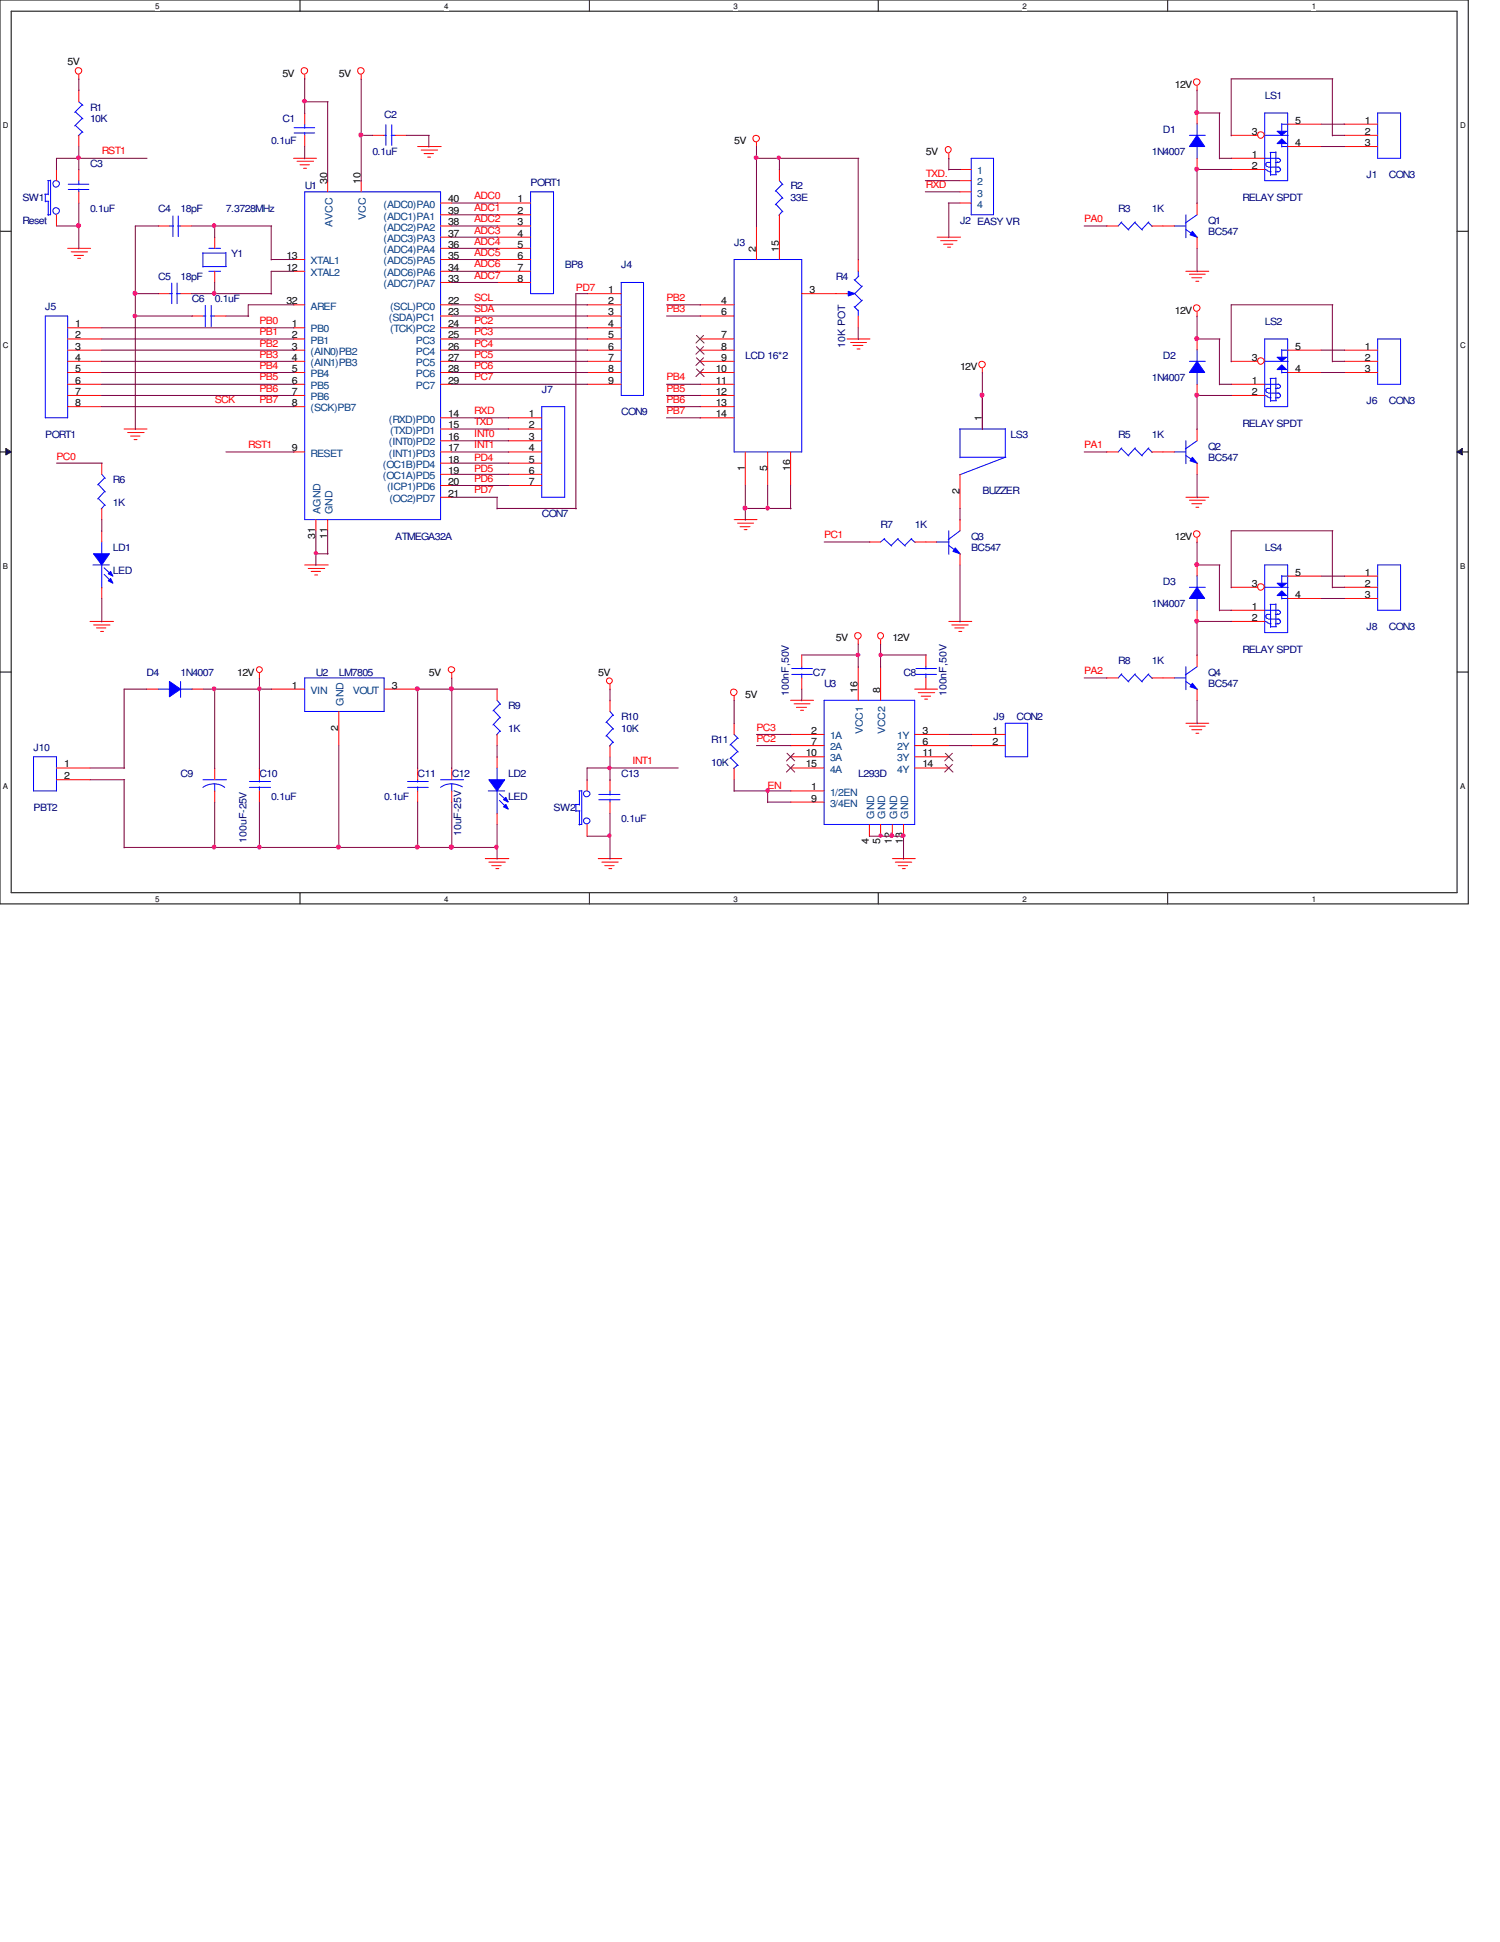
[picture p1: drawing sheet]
<svg xmlns="http://www.w3.org/2000/svg" width="216mm" height="279mm" viewBox="0 0 216 279" stroke-linecap="round" stroke-linejoin="round" font-family="sans-serif">
<path d="M0 0h211.3v130h-211.3zM1.6 1.6h208.1v126.8h-208.1z" fill="none" stroke="#000" stroke-width=".14"/>
<g fill="#fff">
<path d="M22.4 .3h.5v1.2h-.5z"/>
<path d="M22.4 128.7h.5v1.3h-.5z"/>
</g>
<path d="M43.2 0v1.6M43.2 128.4v1.6" fill="none" stroke="#000" stroke-width=".14"/>
<g fill="#fff">
<path d="M63.9 .3h.6v1.2h-.6z"/>
<path d="M63.9 128.7h.6v1.3h-.6z"/>
</g>
<path d="M84.8 0v1.6M84.8 128.4v1.6" fill="none" stroke="#000" stroke-width=".14"/>
<g fill="#fff">
<path d="M105.6 .3h.6v1.2h-.6z"/>
<path d="M105.6 128.7h.6v1.3h-.6z"/>
</g>
<path d="M126.4 0v1.6M126.4 128.4v1.6" fill="none" stroke="#000" stroke-width=".14"/>
<g fill="#fff">
<path d="M147.2 .3h.5v1.2h-.5z"/>
<path d="M147.2 128.7h.5v1.3h-.5z"/>
</g>
<path d="M168.1 0v1.6M168.1 128.4v1.6" fill="none" stroke="#000" stroke-width=".14"/>
<g fill="#fff">
<path d="M188.8 .3h.6v1.2h-.6z"/>
<path d="M188.8 128.7h.6v1.3h-.6z"/>
<path d="M.4 17.4h.8v1.3h-.8z"/>
<path d="M210.1 17.4h.8v1.3h-.8z"/>
<path d="M.4 49.1h.8v1.3h-.8z"/>
<path d="M210.1 49.1h.8v1.3h-.8z"/>
</g>
<path d="M0 33.3h1.6M209.7 33.3h1.6" fill="none" stroke="#000" stroke-width=".14"/>
<g fill="#fff">
<path d="M.4 80.9h.7v1.2h-.7z"/>
<path d="M210.1 80.9h.7v1.2h-.7z"/>
</g>
<path d="M0 65h1.6M.8 64.5l.8 .5-.8 .4zM209.7 65l.8-.5v.9zM209.7 65h1.6" fill="none" stroke="#000" stroke-width=".14"/>
<path d="M.8 64.5l.8 .5-.8 .4zM209.7 65l.8-.5v.9z" fill="#000"/>
<g fill="#fff">
<path d="M.4 112.5h.6v1.3h-.6z"/>
<path d="M210.1 112.5h.6v1.3h-.6z"/>
</g>
<path d="M0 96.7h1.6M209.7 96.7h1.6" fill="none" stroke="#000" stroke-width=".14"/>
<g fill="none" stroke="#f00" stroke-width=".14">
<path d="M11.3 10.8v.6M43.9 10.8v.6M52 10.8v.6M172.3 12.4v.6M9.7 35.7h3.3M10.2 36.2h2.4M10.7 36.7h1.3M11.2 37.2h.4M42.2 22.8h3.4M42.2 39h1.7M42.2 37.3h1.7M42.8 23.2h2.3"/>
<path d="M43.2 23.7h1.3M43.7 24.2h.4M47.2 26v1.6M52 26v1.6M60.1 21.1h3.4M60.6 21.6h2.4M61 22.1h1.4M61.6 22.6h.4M63.4 35.7h1.6M63.4 39h1.6M63.4 34.1h1.6M63.4 37.3h1.6"/>
<path d="M63.4 29.2h1.6M63.4 30.9h1.6M63.4 32.5h1.6M108.9 20.5v.7M134.9 34.1h3.4M135.4 34.6h2.4M135.8 35.1h1.4M136.4 35.6h.4M136.6 22.1v.8M138.2 29.2h1.6M138.2 24.4h1.6M138.2 26h1.6"/>
<path d="M138.2 27.6h1.6M170.7 39h3.3M171.2 39.5h2.3M171.5 40h1.5M42.2 48.8h1.7M42.2 43.9h1.7M42.2 47.2h1.7M42.2 50.4h1.7M42.2 52h1.7M42.2 53.6h1.7M42.2 55.3h1.7M42.2 56.9h1.7"/>
<path d="M42.2 58.5h1.7M63.4 48.8h1.6M63.4 43.9h1.6M63.4 45.5h1.6M63.4 47.2h1.6M63.4 50.4h1.6M63.4 52h1.6M63.4 53.6h1.6M63.4 55.3h1.6M63.4 40.6h1.6M121.9 48.8h3.3M122.4 49.3h2.3"/>
<path d="M122.8 49.7h1.4M123.4 50.2h.4M141.4 53v.7M172.1 40.5h.5M172.3 44.9v.7M14.6 66.6v1.6M14.6 73.2v1.6M17.9 61.7h3.3M18.4 62.2h2.3M18.8 62.7h1.4M19.3 63.2h.4M42.2 65h1.7"/>
<path d="M45.5 74.8v1.6M47.2 74.8v1.6M63.4 61.7h1.6M63.4 71.5h1.6M63.4 65h1.6M63.4 60.1h1.6M63.4 63.4h1.6M63.4 66.6h1.6M63.4 68.2h1.6M63.4 69.9h1.6M105.7 74.8h3.3M106.2 75.3h2.3"/>
<path d="M106.5 75.8h1.4M107.1 76.2h.4M125.1 78h1.6M131.7 78h1.6M170.7 71.5h3.3M171.2 72h2.3M171.5 72.5h1.5M172.1 73h.5M172.3 77.4v.7M13 89.4h3.3M13.5 89.9h2.3M13.9 90.3h1.3"/>
<path d="M14.5 90.8h.4M37.3 96.9v.7M43.9 81.3h3.3M44.4 81.8h2.3M44.8 82.2h1.3M45.3 82.7h.4M65 96.9v.7M87.8 98.5v.7M123.5 92v.7M123.5 95.9v4.9M126.7 92v.7M126.7 95.9v4.9"/>
<path d="M131.7 99.1h3.3M132.2 99.7h2.3M136.6 89.4h3.3M137 89.9h2.4M137.4 90.3h1.4M138 90.8h.4M193.5 82.9h4.8M193.5 84.5h4.8M193.5 86.1h4.8M30.9 110.5v1.7M30.9 113.8v1.6M87.8 112.2v1.6"/>
<path d="M87.8 115.4v1.6M105.7 100.2v.6M113.8 100.8h3.3M113.8 105.7h4.8M113.8 107.3h4.8M113.8 108.9h4.8M113.8 110.5h4.8M113.8 113.8h4.8M113.8 115.4h4.8M114.3 101.3h2.3M114.6 101.8h1.5M115.2 102.2h.5"/>
<path d="M125.1 118.6v1.7M126.7 118.6v1.7M128.4 118.6v1.7M130 118.6v1.7M131.7 105.7h4.9M131.7 107.3h4.9M131.7 108.9h4.9M131.7 110.5h4.9M132.6 100.2h1.3M133.1 100.6h.4M170.7 104.1h3.3M171.2 104.5h2.3"/>
<path d="M171.5 105h1.5M172.1 105.5h.5M69.8 123.5h3.4M70.4 124h2.3M70.8 124.5h1.3M71.4 125h.4M86.1 123.5h3.4M86.6 124h2.4M87 124.5h1.4M87.6 125h.5M128.4 123.5h3.3M128.9 124h2.3"/>
<path d="M129.3 124.5h1.3M129.9 125h.4"/>
<circle cx="11.3" cy="10.2" r=".48"/>
<circle cx="43.8" cy="10.2" r=".48"/>
<circle cx="51.9" cy="10.2" r=".48"/>
<circle cx="108.8" cy="19.9" r=".48"/>
<circle cx="172.2" cy="11.8" r=".48"/>
<circle cx="136.5" cy="21.5" r=".45"/>
<circle cx="141.3" cy="52.4" r=".48"/>
<circle cx="172.2" cy="44.3" r=".48"/>
<circle cx="172.2" cy="76.8" r=".48"/>
<circle cx="37.3" cy="96.3" r=".42"/>
<circle cx="65" cy="96.3" r=".45"/>
<circle cx="87.7" cy="97.9" r=".42"/>
<circle cx="105.6" cy="99.6" r=".48"/>
<circle cx="123.5" cy="91.5" r=".48"/>
<circle cx="126.7" cy="91.5" r=".45"/>
</g>
<g fill="none" stroke="#00f" stroke-width=".14">
<path d="M43.9 27.6h19.5v47.2h-19.5zM139.8 22.8h3.2v8.1h-3.2zM14.1 69.7l1.1 1.1M14.1 71.7l1.1 1M14.6 68.2l.6 .6M15.1 68.7l-1 1.1M15.1 70.7l-1 1.1M15.1 72.6l-.5 .6M127.3 77.6l1.1 1M127.3 77.5l-.6 .5M129.2 77.6l1.1 1M129.3 77.5l-1 1"/>
<path d="M131.1 77.6l.6 .5M131.2 77.5l-1 1M198.3 81.3h3.3v6.5h-3.3zM29.2 113.3a2.67 2.67 0 0 1 3.1 0M29.2 112.2h3.4M30.9 112.8v1.1M86.2 114.3h3M86.2 115.1h3M87.8 113.8v.6M87.8 115v.4M118.6 100.8h13.1v17.8h-13.1z"/>
</g>
<path d="M113.3 108.4l1.1 1.1M113.3 110l1.1 1.1M114.3 108.4l-1.1 1.1M114.3 110l-1.1 1.1M136.1 108.4l1.1 1.1M136.1 110l1.1 1.1M137.1 108.4l-1.1 1.1M137.1 110l-1.1 1.1" fill="none" stroke="#804000" stroke-width=".14"/>
<path d="M184.5 20l.7 .7h-1.4z" fill="#00f"/>
<path d="M184.5 20l.7 .7h-1.4z" fill="none" stroke="#00f" stroke-width=".14"/>
<path d="M183.8 18.9h1.4l-.7 .6z" fill="#00f"/>
<g fill="none" stroke="#00f" stroke-width=".14">
<path d="M182 19.5h3.4M182 16.3h3.3v9.7h-3.3zM183.8 18.9h1.4l-.7 .6zM184.5 17.8v1.1M184.5 17.9h.9M181.9 24.4l.4 .1M182 22.8h2.1M182.4 24.5l.2 .1M182.5 24h1.6M182.7 24.7h.3M182.8 21.9h.8M182.9 23.4h-.4a.3 .3 0 0 0-.3 .3 .3 .3 0 0 0 .3 .3"/>
<path d="M182.9 21.9v3.3M182.9 25.1h.8M183.6 23.4h.4M183.6 24.7h.4M183.6 21.8v3.3M183.9 22.8a.3 .3 0 0 1 .4 .3 .3 .3 0 0 1-.4 .3v-.1M183.9 24a.35 .35 0 0 1 .4 .3 .35 .35 0 0 1-.2 .4h-.1l-.1-.1M184.5 20.7v.5M184.5 21.1h.9M6.5 45.5h3.2v14.6h-3.2zM70.3 113.8h2.3M71.5 110.5v1.8"/>
<path d="M71.5 113.8v3.3"/>
</g>
<g fill="none" stroke="#f00" stroke-width=".14">
<path d="M177.2 19.5h3.8M185.3 17.9h4.9M177.2 22.8h4.8M177.2 24.4h4.8M185.3 21.1h4.9M9.7 47.2h4.9M9.7 48.8h4.9M9.7 50.4h4.9M9.7 52h4.9M9.7 53.6h4.9M9.7 55.3h4.9M9.7 56.9h4.9"/>
<path d="M9.7 58.5h4.9"/>
<circle cx="181.5" cy="19.4" r=".48"/>
</g>
<path d="M70.4 112.2h2.2l-1.1 1.6z" fill-rule="evenodd" fill="#00f"/>
<path d="M70.4 112.2h2.2l-1.1 1.6z" fill="none" stroke="#00f" stroke-width=".14"/>
<path d="M72.8 115.7l.4 .7-.7-.3z" fill-rule="evenodd" fill="#00f"/>
<path d="M72.8 115.7l.4 .7-.7-.3z" fill="none" stroke="#00f" stroke-width=".14"/>
<path d="M72.8 114.7l.4 .7-.7-.3z" fill-rule="evenodd" fill="#00f"/>
<path d="M171.2 52h2.3M172.3 50.3v1.7M172.3 53.5v1.8M58.7 113.3h2.9M58.7 112.4h2.9M60.1 112.2v.3M60.1 113.2v.6M71.9 114.2l1.1 1M71.9 115.1l1.1 1.1M72.8 114.7l.4 .7-.7-.3z" fill="none" stroke="#00f" stroke-width=".14"/>
<path d="M60.1 110.5v1.7M60.1 113.8v1.6M71.5 108.9v1.6M71.5 117v1.6" fill="none" stroke="#f00" stroke-width=".14"/>
<path d="M172.3 52l1.1 1.6h-2.2z" fill-rule="evenodd" fill="#00f"/>
<path d="M198.3 16.3h3.3v6.5h-3.3zM172.3 52l1.1 1.6h-2.2zM114 97h2.9M114 96.2h2.9M115.4 95.9v.4M115.4 96.9v.6" fill="none" stroke="#00f" stroke-width=".14"/>
<path d="M193.5 17.9h4.8M193.5 19.5h4.8M193.5 21.1h4.8M172.3 48.8v1.6M172.3 55.3v1.6M115.4 94.2v1.7M115.4 97.5v1.6" fill="none" stroke="#f00" stroke-width=".14"/>
<path d="M184.5 52.5l.7 .7h-1.4z" fill="#00f"/>
<path d="M184.5 52.5l.7 .7h-1.4z" fill="none" stroke="#00f" stroke-width=".14"/>
<path d="M183.8 51.4h1.4l-.7 .6z" fill="#00f"/>
<g fill="none" stroke="#00f" stroke-width=".14">
<path d="M6.4 27.9h.5M6.5 27.9v1.1M6.5 29h.5M6.9 26h.4M6.9 26v2M6.9 29v2M7.3 25.9v5h-.4M76.4 27.6h3.3v14.6h-3.3zM111.7 27.4l1 1.1M111.7 29.4l1 1.1M112.2 26l.5 .6M112.6 26.5l-1 1"/>
<path d="M112.6 28.4l-1 1.1M112.6 30.4l-.5 .6M181.9 56.9l.4 .1M182 52h3.4M182 55.3h2.1M182 48.8h3.3v9.7h-3.3zM182.4 57l.2 .2M182.5 56.6h1.6M182.7 57.2h.3M182.8 54.4h.8M182.9 55.9h-.4a.3 .3 0 0 0-.3 .3 .3 .3 0 0 0 .3 .3M182.9 54.4v3.3"/>
<path d="M182.9 57.7h.8M183.6 55.9h.4M183.6 57.2h.4M183.6 54.4v3.3M183.8 51.4h1.4l-.7 .6zM183.9 55.3a.3 .3 0 0 1 .4 .3 .3 .3 0 0 1-.4 .3v-.1M183.9 56.6a.35 .35 0 0 1 .4 .2 .35 .35 0 0 1-.2 .4h-.1h-.1M184.5 50.3v1.1M184.5 53.2v.5M184.5 50.4h.9M184.5 53.6h.9M22.8 99.1h1.7"/>
<path d="M26 98v2.3M26 99.1h1.7M35.9 113.3h3M35.9 112.4h3M37.3 112.2v.3M37.3 113.2v.6"/>
<circle cx="8.1" cy="30.3" r=".48"/>
<circle cx="8.1" cy="26.4" r=".48"/>
</g>
<g fill="none" stroke="#f00" stroke-width=".14">
<path d="M8.1 24.4v1.6M8.1 30.9v1.6M71.5 29.2h4.9M71.5 30.9h4.9M71.5 32.5h4.9M71.5 34.1h4.9M71.5 35.7h4.9M71.5 37.3h4.9M71.5 39h4.9M112.2 24.4v1.6M112.2 30.9v1.6M71.5 40.6h4.9"/>
<path d="M177.2 52h3.8M177.2 55.3h4.8M177.2 56.9h4.8M185.3 50.4h4.9M185.3 53.6h4.9M37.3 110.5v1.7M37.3 113.8v1.6"/>
<circle cx="181.5" cy="51.9" r=".48"/>
</g>
<path d="M24.4 98l1.6 1.1-1.6 1.1z" fill-rule="evenodd" fill="#00f"/>
<g fill="none" stroke="#00f" stroke-width=".14">
<path d="M42.3 18.4h3M42.3 19.1h3M43.9 17.9v.6M43.9 19.1v.4M55.3 19.5h.3M55.5 17.9v3M56.3 19.5h.6M56.4 17.9v3M161.4 32l1.1 1.1M161.5 31.9l-.5 .6M163.3 32l1.1 1.1M163.4 31.9l-1 1.1"/>
<path d="M165.3 32l.6 .6M165.4 31.9l-1.1 1.1M29.2 45.5h.4M29.5 43.9v3.1M30.3 45.5h.6M30.4 43.9v3.1M138.1 61.7h6.6M138.2 61.7v4.2M138.2 65.8h6.6M144.7 61.6v4.2l-6.6 2.5M161.4 64.5l1.1 1.1M161.5 64.4l-.5 .6"/>
<path d="M163.3 64.5l1.1 1.1M163.4 64.4l-1 1.1M165.3 64.5l.6 .6M165.4 64.4l-1.1 1.1M24.4 98l1.6 1.1-1.6 1.1zM131.8 97h3M131.8 96.2h3M133.3 95.9v.4M133.3 96.9v.6M171.2 84.5h2.3M172.3 82.8v1.7M172.3 86v1.8"/>
<path d="M63.4 112.2h3.3M65 112.8v1.1M66.5 113.2a2.87 2.87 0 0 0-3.1 .1M82.8 115.7h.6M82.9 115.7v1.1M82.9 116.7h.6M83.3 113.8h.4M83.4 113.8v2M83.4 116.7v2M83.7 113.7v4.9h-.4"/>
<circle cx="84.5" cy="114.2" r=".45"/>
<circle cx="84.5" cy="118.1" r=".45"/>
</g>
<g fill="none" stroke="#f00" stroke-width=".14">
<path d="M43.9 16.3v1.6M43.9 19.5v1.6M53.6 19.5h1.7M56.9 19.5h1.6M159.3 32.5h1.7M165.8 32.5h1.6M27.6 45.5h1.6M30.9 45.5h1.6M141.4 56.9v4.8M138.2 68.2v5M159.3 65h1.7M165.8 65h1.6"/>
<path d="M21.1 99.1h1.7M27.6 99.1h1.6M133.3 94.2v1.7M133.3 97.5v1.6M65 110.5v1.7M65 113.8v1.6M84.5 112.2v1.6M84.5 118.6v1.7"/>
</g>
<path d="M172.3 84.5l1.1 1.6h-2.2z" fill-rule="evenodd" fill="#00f"/>
<path d="M169 65h1.7M170.7 65.5l1.7 1.2M170.7 63.4v3.3M172.3 63.4l-1.7 1.2M172.3 84.5l1.1 1.6h-2.2z" fill="none" stroke="#00f" stroke-width=".14"/>
<path d="M172.3 81.3v1.6M172.3 87.8v1.6" fill="none" stroke="#f00" stroke-width=".14"/>
<path d="M171.6 65.8l.7 .8-1-.3z" fill="#00f"/>
<path d="M89.4 40.6h3.2v16.3h-3.2zM171.6 65.8l.7 .8-1-.3zM4.8 108.9h3.3v4.9h-3.3z" fill="none" stroke="#00f" stroke-width=".14"/>
<g fill="none" stroke="#f00" stroke-width=".14">
<path d="M84.5 42.2h4.9M84.5 43.9h4.9M84.5 45.5h4.9M84.5 47.2h4.9M84.5 48.8h4.9M84.5 50.4h4.9M84.5 52h4.9M84.5 53.6h4.9M84.5 55.3h4.9M167.4 65h1.7M172.3 61.7v1.7M172.3 66.6v1.6"/>
<path d="M8.1 110.5h4.9M8.1 112.2h4.9"/>
</g>
<path d="M184.5 85l.7 .7h-1.4z" fill="#00f"/>
<path d="M184.5 85l.7 .7h-1.4z" fill="none" stroke="#00f" stroke-width=".14"/>
<path d="M183.8 83.9h1.4l-.7 .6z" fill="#00f"/>
<g fill="none" stroke="#00f" stroke-width=".14">
<path d="M171.2 19.5h2.3M172.3 17.8v1.7M29.1 36.4h3.4M29.2 38.4h3.4M29.2 36.4v2M30.1 39h1.6M30.1 35.7h1.6M32.5 36.3v2.1M105.7 37.3h9.7v27.7h-9.7zM172.3 21v1.8M43.9 97.5h11.4v4.9h-11.4zM181.9 89.4l.4 .1"/>
<path d="M182 84.5h3.4M182 87.8h2.1M182 81.3h3.3v9.7h-3.3zM182.4 89.5l.2 .2M182.5 89.1h1.6M182.7 89.7h.3M182.8 87h.8M182.9 88.4h-.4a.3 .3 0 0 0-.3 .3 .3 .3 0 0 0 .3 .3M182.9 87v3.3M182.9 90.2h.8M183.6 88.4h.4M183.6 89.7h.4"/>
<path d="M183.6 86.9v3.3M183.8 83.9h1.4l-.7 .6zM183.9 87.8a.3 .3 0 0 1 .4 .3 .3 .3 0 0 1-.4 .3v-.1M183.9 89.1a.35 .35 0 0 1 .4 .2 .35 .35 0 0 1-.2 .4h-.1h-.1M184.5 82.8v1.1M184.5 85.7v.5M184.5 82.9h.9M184.5 86.1h.9M71 102.2l1.1 1.1M71 104.2l1.1 1M71.5 100.8l.6 .5M72 101.3l-1 1"/>
<path d="M72 103.2l-1 1.1M72 105.2l-.5 .5"/>
</g>
<g fill="none" stroke="#f00" stroke-width=".14">
<path d="M30.9 34.1v1.6M30.9 39v1.6M108.9 32.5v4.8M112.2 32.5v4.8M100.8 43.9h4.9M100.8 45.5h4.9M100.8 48.8h4.9M100.8 50.4h4.9M100.8 52h4.9M100.8 53.6h4.9M100.8 55.3h4.9M100.8 56.9h4.9"/>
<path d="M100.8 58.5h4.9M115.4 42.2h4.9M100.8 60.1h4.9M107.3 65v4.9M110.5 65v4.9M113.8 65v4.9M39 99.1h4.9M55.3 99.1h4.8M71.5 99.1v1.7M177.2 84.5h3.8M177.2 87.8h4.8M177.2 89.4h4.8"/>
<path d="M185.3 82.9h4.9M185.3 86.1h4.9M48.8 102.4v4.9M71.5 105.7v1.6"/>
<circle cx="181.5" cy="84.4" r=".48"/>
</g>
<path d="M100.2 48.3l1.1 1.1M100.2 49.9l1.1 1.1M100.2 51.5l1.1 1.1M100.2 53.1l1.1 1.1M101.3 48.3l-1.1 1.1M101.3 49.9l-1.1 1.1M101.3 51.5l-1.1 1.1M101.3 53.1l-1.1 1.1" fill="none" stroke="#804000" stroke-width=".14"/>
<path d="M172.3 19.5l1.1 1.6h-2.2z" fill-rule="evenodd" fill="#00f"/>
<g fill="none" stroke="#00f" stroke-width=".14">
<path d="M10.8 16.1l1.1 1M10.8 18l1.1 1.1M11.3 14.6l.6 .6M11.9 15.1l-1.1 1.1M11.9 17l-1.1 1.1M11.9 19l-.6 .6M172.3 19.5l1.1 1.6h-2.2zM24.4 32.5h.6M24.9 31.1v2.9M25.6 32.5h.4M25.7 31.1v2.9M198.3 48.8h3.3v6.5h-3.3z"/>
<path d="M134.8 78h1.8M136.6 78.5l1.7 1.3M136.6 76.4v3.4M138.2 76.4l-1.7 1.2M87.3 103.9l1 1M87.3 105.8l1 1M87.8 102.4l.5 .6M88.2 102.9l-1 1.1M88.2 104.8l-1 1.1M88.2 106.8l-.5 .6M144.7 104.1h3.2v4.8h-3.2z"/>
</g>
<g fill="none" stroke="#f00" stroke-width=".14">
<path d="M11.3 13v1.6M11.3 19.5v1.6M172.3 16.3v1.6M22.8 32.5h1.6M26 32.5h1.6M172.3 22.8v1.6M193.5 50.4h4.8M193.5 52h4.8M193.5 53.6h4.8M87.8 100.8v1.6M87.8 107.3v1.6M139.8 105.7h4.9"/>
<path d="M139.8 107.3h4.9"/>
</g>
<path d="M137.5 78.8l.7 .9-1-.4z" fill="#00f"/>
<path d="M14.6 78v1.8M137.5 78.8l.7 .9-1-.4zM13.4 81.3h2.3M14.6 81.3v3.3" fill="none" stroke="#00f" stroke-width=".14"/>
<path d="M133.3 78h1.6M138.2 74.8v1.6M138.2 79.7v1.6" fill="none" stroke="#f00" stroke-width=".14"/>
<path d="M13.5 79.7h2.2l-1.1 1.6z" fill-rule="evenodd" fill="#00f"/>
<path d="M13.5 79.7h2.2l-1.1 1.6z" fill="none" stroke="#00f" stroke-width=".14"/>
<path d="M15.9 83.2l.4 .7-.7-.3z" fill-rule="evenodd" fill="#00f"/>
<path d="M15.9 83.2l.4 .7-.7-.3z" fill="none" stroke="#00f" stroke-width=".14"/>
<path d="M15.9 82.2l.4 .7-.7-.3z" fill-rule="evenodd" fill="#00f"/>
<path d="M78 58.5h3.3v13h-3.3zM15 81.7l1.1 1M15 82.6l1.1 1.1M15.9 82.2l.4 .7-.7-.3zM105.2 107.1l1.1 1.1M105.2 109.1l1.1 1.1M105.7 105.7l.6 .6M106.2 106.2l-1.1 1M106.2 108.1l-1.1 1M106.2 110.1l-.6 .5" fill="none" stroke="#00f" stroke-width=".14"/>
<path d="M14.6 76.4v1.6M73.2 60.1h4.8M73.2 61.7h4.8M73.2 63.4h4.8M73.2 65h4.8M73.2 66.6h4.8M73.2 68.2h4.8M73.2 69.9h4.8M14.6 84.5v1.6M105.7 104.1v1.6M105.7 110.5v1.7" fill="none" stroke="#f00" stroke-width=".14"/>
<path d="M122.1 41.9l.9 .3-.9 .4z" fill="#00f"/>
<g fill="none" stroke="#00f" stroke-width=".14">
<path d="M123.5 38.9v.9M123.6 39.7l-.6 .6M169 32.5h1.7M170.7 33l1.7 1.2M170.7 30.9v3.3M172.3 30.9l-1.7 1.2M121.8 42.2h.5M122.1 41.9l.9 .3-.9 .4zM122.9 44.1l.6 .6M122.9 42.2l1.1 1.1M122.9 40.2l1.1 1M123.5 44.6v.9"/>
<path d="M124.1 43.2l-1.1 1M124.1 41.1l-1.1 1.1"/>
</g>
<path d="M123.5 37.3v1.7M120.3 42.2h1.6M123.5 45.5v1.7" fill="none" stroke="#f00" stroke-width=".14"/>
<path d="M171.6 33.3l.7 .8-1-.3z" fill="#00f"/>
<g fill="none" stroke="#00f" stroke-width=".14">
<path d="M9.8 26.5h3M9.8 27.3h3M11.3 26v.6M11.3 27.2v.4M171.6 33.3l.7 .8-1-.3zM24.4 42.2h.4M24.7 40.7v3M25.4 42.2h.6M25.5 40.7v3M161.4 97l1.1 1.1M161.5 96.9l-.5 .6M163.3 97l1.1 1.1"/>
<path d="M163.4 96.9l-1 1.1M165.3 97l.6 .6M165.4 96.9l-1.1 1.1M169 97.5h1.7M170.7 98l1.7 1.2M170.7 95.9v3.3M172.3 95.9l-1.7 1.2"/>
</g>
<path d="M11.3 24.4v1.6M11.3 27.6v1.6M167.4 32.5h1.7M172.3 29.2v1.7M172.3 34.1v1.6M22.8 42.2h1.6M26 42.2h1.6M159.3 97.5h1.7M165.8 97.5h1.6" fill="none" stroke="#f00" stroke-width=".14"/>
<path d="M171.6 98.3l.7 .8-1-.3z" fill="#00f"/>
<path d="M171.6 98.3l.7 .8-1-.3z" fill="none" stroke="#00f" stroke-width=".14"/>
<path d="M167.4 97.5h1.7M172.3 94.2v1.7M172.3 99.1v1.7" fill="none" stroke="#f00" stroke-width=".14"/>
<g fill="none" stroke="#800040" stroke-width=".14">
<path d="M11.3 11.3v1.7M43.9 11.3v5M43.9 14.6h3.3M47.2 14.6v11.5M52 19.5h1.7M52 11.3v14.8M58.5 19.5h3.3M61.7 19.5v1.7M172.3 16.3h3.3M172.3 13v3.3M175.5 16.3v6.6M190.2 17.9h3.3"/>
<path d="M191.8 19.5h1.7M191.8 11.3v8.3M191.9 11.3h-14.7v8.3M8.1 32.5h3.3M11.3 21.1v3.4M11.3 29.2v6.6M21.2 22.8h-13.1v1.7M22.9 32.5h-3.4v29.3M27.6 32.5h11.5M30.9 32.5v1.7M39 37.3h3.3M39 32.5v4.9"/>
<path d="M42.3 39h-3.3v3.3M43.9 21.1v1.8M65 32.5h6.6M65 37.3h6.6M65 29.2h6.6M65 35.7h6.6M65 34.1h6.6M65 30.9h6.6M65 39h6.6M108.9 22.8h14.7M108.9 21.1v11.5M112.2 22.8v1.7"/>
<path d="M123.5 22.8v14.6M133.2 26h5M133.2 27.6h5M136.5 29.2h1.7M136.6 24.4h1.7M136.6 22.8v1.7M136.6 29.2v5M156 32.5h3.3M172.3 35.7v3.4M175.5 22.8h1.8M177.3 24.4h-5v4.9M190.2 21.1h3.3"/>
<path d="M14.6 55.3h27.7M14.6 48.8h27.7M14.6 50.4h27.7M14.6 56.9h27.7M14.6 47.2h27.7M14.6 52h27.7M14.6 58.5h27.7M14.6 53.6h27.7M19.5 42.2h3.4M19.5 45.5h8.2M27.6 42.2h11.5M30.9 40.6v1.7"/>
<path d="M32.5 45.5h3.3M42.3 43.9h-6.6v1.7M65 55.3h19.6M65 48.8h19.6M65 50.4h19.6M65 47.2h19.6M65 52h19.6M65 43.9h19.6M65 40.6h6.6M65 53.6h19.6M65 45.5h19.6M84.6 42.2h-1.7v31"/>
<path d="M95.9 55.3h4.9M95.9 56.9h4.9M95.9 43.9h4.9M95.9 58.5h4.9M95.9 45.5h4.9M123.5 47.2v1.7M141.4 53.6v8.2M172.3 48.8h3.3M172.3 45.5v3.4M175.5 55.3h1.8M175.5 48.8v6.6M177.3 56.9h-5v4.9"/>
<path d="M190.2 50.4h3.3M190.2 53.6h3.3M191.8 52h1.7M191.8 43.9v8.2M191.9 43.9h-14.7v8.2M8.1 66.6h6.6M14.6 74.8v1.7M32.5 65h9.8M45.5 76.4v5M45.5 79.7h1.7M47.2 76.4v3.4M65 68.2h8.2"/>
<path d="M65 69.9h8.2M65 63.4h8.2M65 61.7h8.2M65 65h8.2M65 60.1h8.2M65 71.5h6.6M65 66.6h8.2M71.5 71.5v1.7M71.5 73.2h11.5M95.9 60.1h4.9M107.3 73.2h6.6M107.3 69.9v4.9"/>
<path d="M110.5 69.9v3.3M113.8 69.9v3.3M118.6 78h6.6M138.2 73.2v1.6M156 65h3.3M172.3 68.2v3.4M172.3 78v3.4M191.8 76.4v8.2M191.9 76.4h-14.7v8.2M14.6 86.1v3.4M21.2 99.1h-3.3v11.5M29.2 99.1h9.9"/>
<path d="M30.9 99.1v11.5M37.3 97.5v13.1M65 97.5v13.1M71.6 99.1h-11.5v11.5M87.8 99.1v1.7M115.4 94.2h8.2M115.4 99.1v1.7M123.5 92.6v3.4M126.7 94.2h6.6M126.7 92.6v3.4M138.2 81.3v8.2M156 97.5h3.3"/>
<path d="M172.3 81.3h3.3M175.5 81.3v6.6M175.5 87.8h1.8M177.3 89.4h-5v4.9M190.2 82.9h3.3M190.2 86.1h3.3M191.8 84.5h1.7M13 112.2h4.9M13 110.5h4.9M17.9 112.2v9.8M30.9 115.4v6.6M37.3 115.4v6.6"/>
<path d="M48.8 107.3v14.7M60.1 115.4v6.6M65 115.4v6.6M71.5 107.3v1.7M71.5 118.6v5M87.8 108.9v3.4M87.8 117v6.6M97.6 110.5h-13.1v1.8M105.7 100.8v3.3M105.7 112.2v1.7M105.7 113.8h8.2M108.9 105.7h5"/>
<path d="M108.9 107.3h5M110.5 113.8v1.7M110.5 115.4h3.4M136.6 105.7h3.3M136.6 107.3h3.3M172.3 100.8v3.3M17.9 121.9h53.7M84.5 120.3h3.4M125.1 120.3h5M130 120.3v3.3"/>
</g>
<path d="M45.2 79.4l.3-.1 .2 .3-.2 .2-.2-.1z" fill-rule="evenodd" fill="#f0f"/>
<path d="M45.2 79.4l.3-.1 .2 .3-.2 .2-.2-.1z" fill="none" stroke="#f0f" stroke-width=".14"/>
<circle cx="11.3" cy="32.5" r=".31" fill="#f0f"/>
<circle cx="11.3" cy="32.5" r=".31" fill="none" stroke="#f0f" stroke-width=".14"/>
<circle cx="30.8" cy="32.5" r=".28" fill="#f0f"/>
<circle cx="30.8" cy="32.5" r=".28" fill="none" stroke="#f0f" stroke-width=".14"/>
<circle cx="43.8" cy="14.6" r=".28" fill="#f0f"/>
<circle cx="43.8" cy="14.6" r=".28" fill="none" stroke="#f0f" stroke-width=".14"/>
<circle cx="30.8" cy="42.2" r=".28" fill="#f0f"/>
<circle cx="30.8" cy="42.2" r=".28" fill="none" stroke="#f0f" stroke-width=".14"/>
<circle cx="11.3" cy="22.7" r=".28" fill="#f0f"/>
<circle cx="11.3" cy="22.7" r=".28" fill="none" stroke="#f0f" stroke-width=".14"/>
<circle cx="30.8" cy="99.1" r=".28" fill="#f0f"/>
<circle cx="30.8" cy="99.1" r=".28" fill="none" stroke="#f0f" stroke-width=".14"/>
<circle cx="37.3" cy="99.1" r=".28" fill="#f0f"/>
<circle cx="37.3" cy="99.1" r=".28" fill="none" stroke="#f0f" stroke-width=".14"/>
<circle cx="108.9" cy="22.7" r=".28" fill="#f0f"/>
<circle cx="108.9" cy="22.7" r=".28" fill="none" stroke="#f0f" stroke-width=".14"/>
<circle cx="107.2" cy="73.1" r=".31" fill="#f0f"/>
<circle cx="107.2" cy="73.1" r=".31" fill="none" stroke="#f0f" stroke-width=".14"/>
<circle cx="110.5" cy="73.1" r=".28" fill="#f0f"/>
<circle cx="110.5" cy="73.1" r=".28" fill="none" stroke="#f0f" stroke-width=".14"/>
<circle cx="19.4" cy="42.2" r=".31" fill="#f0f"/>
<circle cx="19.4" cy="42.2" r=".31" fill="none" stroke="#f0f" stroke-width=".14"/>
<circle cx="19.4" cy="45.5" r=".28" fill="#f0f"/>
<circle cx="19.4" cy="45.5" r=".28" fill="none" stroke="#f0f" stroke-width=".14"/>
<circle cx="65" cy="121.9" r=".31" fill="#f0f"/>
<circle cx="65" cy="121.9" r=".31" fill="none" stroke="#f0f" stroke-width=".14"/>
<circle cx="30.8" cy="121.9" r=".28" fill="#f0f"/>
<circle cx="30.8" cy="121.9" r=".28" fill="none" stroke="#f0f" stroke-width=".14"/>
<circle cx="37.3" cy="121.9" r=".28" fill="#f0f"/>
<circle cx="37.3" cy="121.9" r=".28" fill="none" stroke="#f0f" stroke-width=".14"/>
<circle cx="48.7" cy="121.9" r=".31" fill="#f0f"/>
<circle cx="48.7" cy="121.9" r=".31" fill="none" stroke="#f0f" stroke-width=".14"/>
<circle cx="71.4" cy="121.9" r=".28" fill="#f0f"/>
<circle cx="71.4" cy="121.9" r=".28" fill="none" stroke="#f0f" stroke-width=".14"/>
<circle cx="60.1" cy="99.1" r=".31" fill="#f0f"/>
<circle cx="60.1" cy="99.1" r=".31" fill="none" stroke="#f0f" stroke-width=".14"/>
<circle cx="51.9" cy="19.4" r=".31" fill="#f0f"/>
<circle cx="51.9" cy="19.4" r=".31" fill="none" stroke="#f0f" stroke-width=".14"/>
<circle cx="60.1" cy="121.9" r=".31" fill="#f0f"/>
<circle cx="60.1" cy="121.9" r=".31" fill="none" stroke="#f0f" stroke-width=".14"/>
<circle cx="65" cy="121.9" r=".31" fill="#f0f"/>
<circle cx="65" cy="121.9" r=".31" fill="none" stroke="#f0f" stroke-width=".14"/>
<circle cx="65" cy="99.1" r=".31" fill="#f0f"/>
<circle cx="65" cy="99.1" r=".31" fill="none" stroke="#f0f" stroke-width=".14"/>
<path d="M111.9 22.5l.2-.1 .3 .3-.3 .2-.2-.1z" fill-rule="evenodd" fill="#f0f"/>
<path d="M111.9 22.5l.2-.1 .3 .3-.3 .2-.2-.1z" fill="none" stroke="#f0f" stroke-width=".14"/>
<path d="M87.5 110.3l.2-.1 .3 .3-.3 .2-.2-.1z" fill-rule="evenodd" fill="#f0f"/>
<path d="M87.5 110.3l.2-.1 .3 .3-.3 .2-.2-.1z" fill="none" stroke="#f0f" stroke-width=".14"/>
<path d="M87.5 120.1l.2-.1 .3 .2-.3 .3-.2-.1z" fill-rule="evenodd" fill="#f0f"/>
<path d="M87.5 120.1l.2-.1 .3 .2-.3 .3-.2-.1z" fill="none" stroke="#f0f" stroke-width=".14"/>
<circle cx="172.2" cy="16.2" r=".31" fill="#f0f"/>
<circle cx="172.2" cy="16.2" r=".31" fill="none" stroke="#f0f" stroke-width=".14"/>
<circle cx="172.2" cy="24.3" r=".31" fill="#f0f"/>
<circle cx="172.2" cy="24.3" r=".31" fill="none" stroke="#f0f" stroke-width=".14"/>
<circle cx="110.5" cy="113.7" r=".28" fill="#f0f"/>
<circle cx="110.5" cy="113.7" r=".28" fill="none" stroke="#f0f" stroke-width=".14"/>
<path d="M128.1 120.1l.3-.1 .2 .2-.2 .3-.2-.1z" fill-rule="evenodd" fill="#f0f"/>
<path d="M128.1 120.1l.3-.1 .2 .2-.2 .3-.2-.1z" fill="none" stroke="#f0f" stroke-width=".14"/>
<circle cx="130" cy="120.2" r=".28" fill="#f0f"/>
<circle cx="130" cy="120.2" r=".28" fill="none" stroke="#f0f" stroke-width=".14"/>
<path d="M126.5 94.1l.2-.1 .3 .2-.3 .3-.1-.1z" fill-rule="evenodd" fill="#f0f"/>
<path d="M126.5 94.1l.2-.1 .3 .2-.3 .3-.1-.1z" fill="none" stroke="#f0f" stroke-width=".14"/>
<path d="M126.5 120.1l.2-.1 .3 .2-.3 .3-.1-.1z" fill-rule="evenodd" fill="#f0f"/>
<path d="M126.5 120.1l.2-.1 .3 .2-.3 .3-.1-.1z" fill="none" stroke="#f0f" stroke-width=".14"/>
<path d="M128.1 120.1l.3-.1 .2 .2-.2 .3-.2-.1z" fill-rule="evenodd" fill="#f0f"/>
<path d="M128.1 120.1l.3-.1 .2 .2-.2 .3-.2-.1z" fill="none" stroke="#f0f" stroke-width=".14"/>
<circle cx="123.5" cy="94.3" r=".28" fill="#f0f"/>
<circle cx="123.5" cy="94.3" r=".28" fill="none" stroke="#f0f" stroke-width=".14"/>
<circle cx="141.3" cy="56.8" r=".31" fill="#f0f"/>
<circle cx="141.3" cy="56.8" r=".31" fill="none" stroke="#f0f" stroke-width=".14"/>
<circle cx="172.2" cy="56.8" r=".31" fill="#f0f"/>
<circle cx="172.2" cy="56.8" r=".31" fill="none" stroke="#f0f" stroke-width=".14"/>
<circle cx="172.2" cy="48.7" r=".31" fill="#f0f"/>
<circle cx="172.2" cy="48.7" r=".31" fill="none" stroke="#f0f" stroke-width=".14"/>
<circle cx="172.2" cy="89.4" r=".31" fill="#f0f"/>
<circle cx="172.2" cy="89.4" r=".31" fill="none" stroke="#f0f" stroke-width=".14"/>
<circle cx="172.2" cy="81.2" r=".31" fill="#f0f"/>
<circle cx="172.2" cy="81.2" r=".31" fill="none" stroke="#f0f" stroke-width=".14"/>
<g font-size="1.4">
<text x="9.7" y="9.4">5V</text>
<text x="40.6" y="11">5V</text>
<text x="48.8" y="11">5V</text>
<text x="169.1" y="12.6">12V</text>
<text x="186.4" y="17.8">5</text>
<text x="196.4" y="17.8">1</text>
<text x="105.7" y="20.7">5V</text>
<text x="133.3" y="22.4">5V</text>
<text x="180.2" y="19.4">3</text>
<text x="180.2" y="22.7">1</text>
<text x="186.4" y="21">4</text>
<text x="196.4" y="19.4">2</text>
<text x="196.4" y="21">3</text>
<text x="47.1" y="26.5" transform="rotate(-90 47.1 26.5)">30</text>
<text x="51.9" y="26.5" transform="rotate(-90 51.9 26.5)">10</text>
<text x="64.5" y="29.1">40</text>
<text x="74.5" y="29.1">1</text>
<text x="180.2" y="24.3">2</text>
<text x="64.5" y="30.8">39</text>
<text x="64.5" y="32.4">38</text>
<text x="64.5" y="34">37</text>
<text x="64.5" y="35.6">36</text>
<text x="74.5" y="30.8">2</text>
<text x="74.5" y="32.4">3</text>
<text x="74.5" y="34">4</text>
<text x="74.5" y="35.6">5</text>
<text x="41.2" y="37.3">13</text>
<text x="41.2" y="38.9">12</text>
<text x="64.5" y="37.3">35</text>
<text x="64.5" y="38.9">34</text>
<text x="64.5" y="40.6">33</text>
<text x="74.5" y="37.3">6</text>
<text x="74.5" y="38.9">7</text>
<text x="74.5" y="40.6">8</text>
<text x="108.8" y="36.2" transform="rotate(-90 108.8 36.2)">2</text>
<text x="112.1" y="36.2" transform="rotate(-90 112.1 36.2)">15</text>
<text x="10.8" y="47.1">1</text>
<text x="41.2" y="43.8">32</text>
<text x="42" y="47.1">1</text>
<text x="64.5" y="43.8">22</text>
<text x="64.5" y="45.4">23</text>
<text x="64.5" y="47.1">24</text>
<text x="87.5" y="42.2">1</text>
<text x="87.5" y="43.8">2</text>
<text x="87.5" y="45.4">3</text>
<text x="87.5" y="47.1">4</text>
<text x="103.8" y="43.8">4</text>
<text x="103.8" y="45.4">6</text>
<text x="116.5" y="42.2">3</text>
<text x="169.1" y="45.1">12V</text>
<text x="10.8" y="48.7">2</text>
<text x="10.8" y="50.3">3</text>
<text x="10.8" y="51.9">4</text>
<text x="10.8" y="53.5">5</text>
<text x="42" y="48.7">2</text>
<text x="42" y="50.3">3</text>
<text x="42" y="51.9">4</text>
<text x="42" y="53.5">5</text>
<text x="64.5" y="48.7">25</text>
<text x="64.5" y="50.3">26</text>
<text x="64.5" y="51.9">27</text>
<text x="64.5" y="53.5">28</text>
<text x="87.5" y="48.7">5</text>
<text x="87.5" y="50.3">6</text>
<text x="87.5" y="51.9">7</text>
<text x="87.5" y="53.5">8</text>
<text x="103" y="53.5">10</text>
<text x="103.8" y="48.7">7</text>
<text x="103.8" y="50.3">8</text>
<text x="103.8" y="51.9">9</text>
<text x="138.2" y="53.3">12V</text>
<text x="180.2" y="51.9">3</text>
<text x="186.4" y="50.3">5</text>
<text x="186.4" y="53.5">4</text>
<text x="196.4" y="50.3">1</text>
<text x="196.4" y="51.9">2</text>
<text x="196.4" y="53.5">3</text>
<text x="10.8" y="55.2">6</text>
<text x="10.8" y="56.8">7</text>
<text x="10.8" y="58.4">8</text>
<text x="42" y="55.2">6</text>
<text x="42" y="56.8">7</text>
<text x="42" y="58.4">8</text>
<text x="64.5" y="55.2">29</text>
<text x="87.5" y="55.2">9</text>
<text x="103" y="55.2">11</text>
<text x="103" y="56.8">12</text>
<text x="103" y="58.4">13</text>
<text x="180.2" y="55.2">1</text>
<text x="180.2" y="56.8">2</text>
<text x="42" y="64.9">9</text>
<text x="64.5" y="60">14</text>
<text x="64.5" y="61.6">15</text>
<text x="64.5" y="63.3">16</text>
<text x="64.5" y="64.9">17</text>
<text x="76.1" y="60">1</text>
<text x="76.1" y="61.6">2</text>
<text x="76.1" y="63.3">3</text>
<text x="76.1" y="64.9">4</text>
<text x="103" y="60">14</text>
<text x="141.3" y="60.6" transform="rotate(-90 141.3 60.6)">1</text>
<text x="64.5" y="66.5">18</text>
<text x="64.5" y="68.2">19</text>
<text x="64.5" y="69.8">20</text>
<text x="64.5" y="71.5">21</text>
<text x="76.1" y="66.5">5</text>
<text x="76.1" y="68.2">6</text>
<text x="76.1" y="69.8">7</text>
<text x="107.2" y="67.8" transform="rotate(-90 107.2 67.8)">1</text>
<text x="110.4" y="67.8" transform="rotate(-90 110.4 67.8)">5</text>
<text x="113.7" y="67.8" transform="rotate(-90 113.7 67.8)">16</text>
<text x="138.1" y="71" transform="rotate(-90 138.1 71)">2</text>
<text x="45.4" y="77.6" transform="rotate(-90 45.4 77.6)">31</text>
<text x="47.1" y="77.6" transform="rotate(-90 47.1 77.6)">11</text>
<text x="169.1" y="77.6">12V</text>
<text x="186.4" y="82.8">5</text>
<text x="196.4" y="82.8">1</text>
<text x="180.2" y="84.4">3</text>
<text x="180.2" y="87.7">1</text>
<text x="180.2" y="89.3">2</text>
<text x="186.4" y="86">4</text>
<text x="196.4" y="84.4">2</text>
<text x="196.4" y="86">3</text>
<text x="120.3" y="92.3">5V</text>
<text x="128.4" y="92.3">12V</text>
<text x="34.1" y="97.2">12V</text>
<text x="42" y="99.1">1</text>
<text x="56.4" y="99.1">3</text>
<text x="61.7" y="97.2">5V</text>
<text x="86.1" y="97.2">5V</text>
<text x="107.3" y="100.4">5V</text>
<text x="123.4" y="99.7" transform="rotate(-90 123.4 99.7)">16</text>
<text x="126.7" y="99.7" transform="rotate(-90 126.7 99.7)">8</text>
<text x="48.7" y="105.2" transform="rotate(-90 48.7 105.2)">2</text>
<text x="116.8" y="105.6">2</text>
<text x="116.8" y="107.2">7</text>
<text x="132.8" y="105.6">3</text>
<text x="132.8" y="107.2">6</text>
<text x="142.8" y="105.6">1</text>
<text x="142.8" y="107.2">2</text>
<text x="9.2" y="110.4">1</text>
<text x="9.2" y="112.1">2</text>
<text x="116" y="108.8">10</text>
<text x="116" y="110.4">15</text>
<text x="116.8" y="113.7">1</text>
<text x="132.8" y="108.8">11</text>
<text x="132.8" y="110.4">14</text>
<text x="116.8" y="115.3">9</text>
<text x="125.1" y="121.4" transform="rotate(-90 125.1 121.4)">4</text>
<text x="126.7" y="121.4" transform="rotate(-90 126.7 121.4)">5</text>
<text x="128.4" y="121.4" transform="rotate(-90 128.4 121.4)">12</text>
<text x="130" y="121.4" transform="rotate(-90 130 121.4)">13</text>
</g>
<g font-size="1.4" fill="#000080">
<text x="13" y="15.9">R1</text>
<text x="13" y="17.5">10K</text>
<text x="40.6" y="17.5">C1</text>
<text x="55.3" y="17">C2</text>
<text x="182" y="14.2">LS1</text>
<text x="39" y="20.7">0.1uF</text>
<text x="53.6" y="22.4">0.1uF</text>
<text x="165.8" y="22.4">1N4007</text>
<text x="167.4" y="19.1">D1</text>
<text x="3.2" y="28.9">SW1</text>
<text x="13" y="24">C3</text>
<text x="43.9" y="27.3">U1</text>
<text x="76.4" y="26.8">PORT1</text>
<text x="113.8" y="27.3">R2</text>
<text x="113.8" y="28.9">33E</text>
<text x="178.8" y="28.9">RELAY SPDT</text>
<text x="196.7" y="25.7">J1</text>
<text x="199.9" y="25.7">CON3</text>
<text x="3.2" y="32.2">Reset</text>
<text x="13" y="30.5">0.1uF</text>
<text x="22.8" y="30.5">C4</text>
<text x="26" y="30.5">18pF</text>
<text x="32.5" y="30.5">7.3728MHz</text>
<text x="105.7" y="35.4">J3</text>
<text x="138.2" y="32.2">J2 EASY VR</text>
<text x="161" y="30.5">R3</text>
<text x="165.8" y="30.5">1K</text>
<text x="173.9" y="32.2">Q1</text>
<text x="173.9" y="33.8">BC547</text>
<text x="22.8" y="40.3">C5</text>
<text x="26" y="40.3">18pF</text>
<text x="33.3" y="37">Y1</text>
<text x="81.3" y="38.6">BP8</text>
<text x="89.4" y="38.6">J4</text>
<text x="120.3" y="40.3">R4</text>
<text x="6.5" y="44.6">J5</text>
<text x="27.6" y="43.5">C6</text>
<text x="30.9" y="43.5">0.1uF</text>
<text x="182" y="46.7">LS2</text>
<text x="107.3" y="51.6">LCD 16*2</text>
<text x="121.7" y="50" transform="rotate(-90 121.7 50)">10K POT</text>
<text x="167.4" y="51.6">D2</text>
<text x="78" y="56.6">J7</text>
<text x="89.4" y="59.8">CON9</text>
<text x="165.8" y="54.9">1N4007</text>
<text x="196.7" y="58.2">J6</text>
<text x="199.9" y="58.2">CON3</text>
<text x="6.5" y="63">PORT1</text>
<text x="145.5" y="63">LS3</text>
<text x="161" y="63">R5</text>
<text x="165.8" y="63">1K</text>
<text x="173.9" y="64.7">Q2</text>
<text x="178.8" y="61.4">RELAY SPDT</text>
<text x="16.3" y="69.5">R6</text>
<text x="141.4" y="71.1">BUZZER</text>
<text x="173.9" y="66.3">BC547</text>
<text x="16.3" y="72.8">1K</text>
<text x="56.9" y="77.6">ATMEGA32A</text>
<text x="78" y="74.4">CON7</text>
<text x="126.7" y="76">R7</text>
<text x="131.7" y="76">1K</text>
<text x="139.8" y="77.6">Q3</text>
<text x="16.3" y="79.2">LD1</text>
<text x="16.3" y="82.5">LED</text>
<text x="139.8" y="79.2">BC547</text>
<text x="182" y="79.2">LS4</text>
<text x="165.8" y="87.4">1N4007</text>
<text x="167.4" y="84.2">D3</text>
<text x="161" y="95.5">R8</text>
<text x="165.8" y="95.5">1K</text>
<text x="178.8" y="93.9">RELAY SPDT</text>
<text x="196.7" y="90.7">J8</text>
<text x="199.9" y="90.7">CON3</text>
<text x="21.1" y="97.2">D4</text>
<text x="26" y="97.2">1N4007</text>
<text x="45.5" y="97.2">U2</text>
<text x="48.8" y="97.2">LM7805</text>
<text x="113.5" y="100.2" transform="rotate(-90 113.5 100.2)">100nF,50V</text>
<text x="117" y="97.2">C7</text>
<text x="118.6" y="98.8">U3</text>
<text x="130" y="97.2">C8</text>
<text x="136.2" y="100.2" transform="rotate(-90 136.2 100.2)">100nF,50V</text>
<text x="173.9" y="97.2">Q4</text>
<text x="173.9" y="98.8">BC547</text>
<text x="73.2" y="102">R9</text>
<text x="73.2" y="105.3">1K</text>
<text x="89.4" y="103.6">R10</text>
<text x="89.4" y="105.3">10K</text>
<text x="102.4" y="106.9">R11</text>
<text x="143" y="103.6">J9</text>
<text x="146.3" y="103.6">CON2</text>
<text x="4.8" y="108">J10</text>
<text x="26" y="111.8">C9</text>
<text x="37.3" y="111.8">C10</text>
<text x="60.1" y="111.8">C11</text>
<text x="65" y="111.8">C12</text>
<text x="73.2" y="111.8">LD2</text>
<text x="89.4" y="111.8">C13</text>
<text x="102.4" y="110.2">10K</text>
<text x="123.5" y="111.8">L293D</text>
<text x="4.8" y="116.7">PBT2</text>
<text x="39" y="115.1">0.1uF</text>
<text x="55.3" y="115.1">0.1uF</text>
<text x="73.2" y="115.1">LED</text>
<text x="79.7" y="116.7">SW2</text>
<text x="89.4" y="118.3">0.1uF</text>
<text x="35.5" y="121.2" transform="rotate(-90 35.5 121.2)">100uF-25V</text>
<text x="66.4" y="120.3" transform="rotate(-90 66.4 120.3)">10uF-25V</text>
</g>
<g font-size="1.4" fill="#f00">
<text x="14.6" y="22.2">RST1</text>
<text x="68.2" y="28.7">ADC0</text>
<text x="133.3" y="25.5">TXD.</text>
<text x="133.3" y="27.1">RXD</text>
<text x="68.2" y="35.2">ADC4</text>
<text x="68.2" y="33.6">ADC3</text>
<text x="68.2" y="30.3">ADC1</text>
<text x="68.2" y="32">ADC2</text>
<text x="156" y="32">PA0</text>
<text x="68.2" y="36.8">ADC5</text>
<text x="68.2" y="40.1">ADC7</text>
<text x="68.2" y="38.4">ADC6</text>
<text x="82.9" y="41.9">PD7</text>
<text x="37.3" y="46.6">PB0</text>
<text x="68.2" y="46.6">PC2</text>
<text x="68.2" y="43.3">SCL</text>
<text x="68.2" y="45">SDA</text>
<text x="95.9" y="45">PB3</text>
<text x="95.9" y="43.3">PB2</text>
<text x="37.3" y="48.3">PB1</text>
<text x="37.3" y="49.9">PB2</text>
<text x="37.3" y="51.5">PB3</text>
<text x="37.3" y="53.1">PB4</text>
<text x="68.2" y="51.5">PC5</text>
<text x="68.2" y="49.9">PC4</text>
<text x="68.2" y="53.1">PC6</text>
<text x="68.2" y="48.3">PC3</text>
<text x="30.9" y="58">SCK</text>
<text x="37.3" y="54.7">PB5</text>
<text x="37.3" y="56.4">PB6</text>
<text x="37.3" y="58">PB7</text>
<text x="68.2" y="59.6">RXD</text>
<text x="68.2" y="54.7">PC7</text>
<text x="95.9" y="54.7">PB4</text>
<text x="95.9" y="58">PB6</text>
<text x="95.9" y="59.6">PB7</text>
<text x="95.9" y="56.4">PB5</text>
<text x="35.7" y="64.5">RST1</text>
<text x="68.2" y="62.8">INT0</text>
<text x="68.2" y="61.2">TXD</text>
<text x="68.2" y="64.5">INT1</text>
<text x="156" y="64.5">PA1</text>
<text x="8.1" y="66.1">PC0</text>
<text x="68.2" y="67.9">PD5</text>
<text x="68.2" y="69.3">PD6</text>
<text x="68.2" y="71">PD7</text>
<text x="68.2" y="66.3">PD4</text>
<text x="118.6" y="77.5">PC1</text>
<text x="156" y="97">PA2</text>
<text x="108.9" y="105.2">PC3</text>
<text x="108.9" y="106.8">PC2</text>
<text x="91" y="110">INT1</text>
<text x="110.5" y="113.5">EN</text>
</g>
<g font-size="1.4" fill="#004080">
<text x="55.2" y="29.9">(ADC0)PA0</text>
<text x="140.6" y="25.1">1</text>
<text x="140.6" y="26.7">2</text>
<text x="140.6" y="28.3">3</text>
<text x="140.6" y="29.9">4</text>
<text x="47.8" y="32.7" transform="rotate(-90 47.8 32.7)">AVCC</text>
<text x="52.7" y="31.7" transform="rotate(-90 52.7 31.7)">VCC</text>
<text x="55.2" y="31.6">(ADC1)PA1</text>
<text x="55.2" y="33.2">(ADC2)PA2</text>
<text x="55.2" y="34.8">(ADC3)PA3</text>
<text x="44.7" y="38">XTAL1</text>
<text x="44.7" y="39.7">XTAL2</text>
<text x="55.2" y="36.4">(ADC4)PA4</text>
<text x="55.2" y="38">(ADC5)PA5</text>
<text x="55.2" y="39.7">(ADC6)PA6</text>
<text x="55.2" y="41.3">(ADC7)PA7</text>
<text x="44.7" y="44.5">AREF</text>
<text x="44.7" y="47.8">PB0</text>
<text x="56" y="46.1">(SDA)PC1</text>
<text x="56.1" y="44.5">(SCL)PC0</text>
<text x="56.1" y="47.8">(TCK)PC2</text>
<text x="44.7" y="49.4">PB1</text>
<text x="44.7" y="51.1">(AIN0)PB2</text>
<text x="44.7" y="52.7">(AIN1)PB3</text>
<text x="59.9" y="49.4">PC3</text>
<text x="59.9" y="51.1">PC4</text>
<text x="59.9" y="52.7">PC5</text>
<text x="44.7" y="54.3">PB4</text>
<text x="44.7" y="56">PB5</text>
<text x="44.7" y="57.6">PB6</text>
<text x="44.7" y="59.2">(SCK)PB7</text>
<text x="59.9" y="54.3">PC6</text>
<text x="59.9" y="56">PC7</text>
<text x="44.7" y="65.7">RESET</text>
<text x="56" y="60.8">(RXD)PD0</text>
<text x="56" y="64.1">(INT0)PD2</text>
<text x="56" y="65.7">(INT1)PD3</text>
<text x="56.1" y="62.4">(TXD)PD1</text>
<text x="55.1" y="67.3">(OC1B)PD4</text>
<text x="55.1" y="68.9">(OC1A)PD5</text>
<text x="55.7" y="70.5">(ICP1)PD6</text>
<text x="46.1" y="73.9" transform="rotate(-90 46.1 73.9)">AGND</text>
<text x="47.8" y="73.9" transform="rotate(-90 47.8 73.9)">GND</text>
<text x="56" y="72.2">(OC2)PD7</text>
<text x="44.7" y="99.8">VIN</text>
<text x="49.4" y="101.5" transform="rotate(-90 49.4 101.5)">GND</text>
<text x="50.8" y="99.8">VOUT</text>
<text x="119.5" y="106.3">1A</text>
<text x="119.5" y="107.9">2A</text>
<text x="124.2" y="105.7" transform="rotate(-90 124.2 105.7)">VCC1</text>
<text x="127.4" y="105.7" transform="rotate(-90 127.4 105.7)">VCC2</text>
<text x="129.1" y="106.3">1Y</text>
<text x="129.1" y="107.9">2Y</text>
<text x="119.5" y="109.6">3A</text>
<text x="119.5" y="111.2">4A</text>
<text x="129.1" y="109.6">3Y</text>
<text x="129.1" y="111.2">4Y</text>
<text x="119.5" y="114.5">1/2EN</text>
<text x="119.5" y="116.1">3/4EN</text>
<text x="125.8" y="117.8" transform="rotate(-90 125.8 117.8)">GND</text>
<text x="127.4" y="117.8" transform="rotate(-90 127.4 117.8)">GND</text>
<text x="129.1" y="117.8" transform="rotate(-90 129.1 117.8)">GND</text>
<text x="130.7" y="117.8" transform="rotate(-90 130.7 117.8)">GND</text>
</g>
<g font-size="1.1">
<text x="22.4" y="1.3">5</text>
<text x="63.9" y="1.3">4</text>
<text x="105.6" y="1.3">3</text>
<text x="147.2" y="1.3">2</text>
<text x="188.8" y="1.3">1</text>
<text x=".4" y="18.5">D</text>
<text x="210.1" y="18.5">D</text>
<text x=".4" y="50.1">C</text>
<text x="210.1" y="50.1">C</text>
<text x=".4" y="81.9">B</text>
<text x="210.1" y="81.9">B</text>
<text x=".4" y="113.5">A</text>
<text x="210.1" y="113.5">A</text>
<text x="22.4" y="129.7">5</text>
<text x="63.9" y="129.7">4</text>
<text x="105.6" y="129.7">3</text>
<text x="147.2" y="129.7">2</text>
<text x="188.8" y="129.7">1</text>
</g>
</svg>
